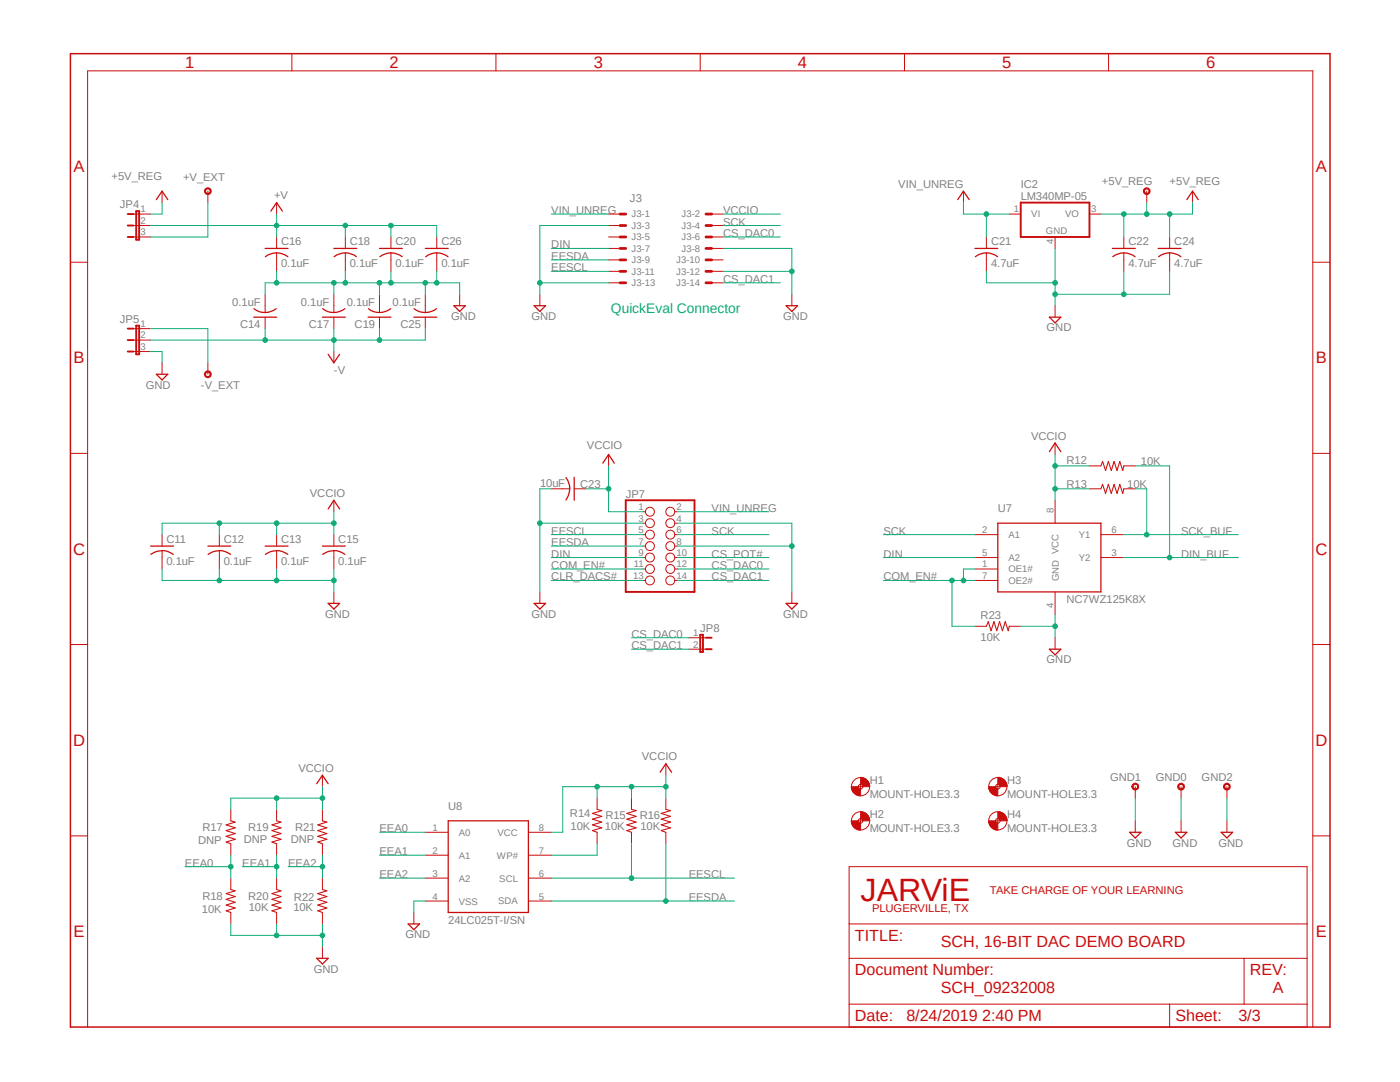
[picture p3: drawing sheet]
<svg xmlns="http://www.w3.org/2000/svg" width="279mm" height="216mm" viewBox="0 0 279 216" stroke-linecap="round" stroke-linejoin="round" font-family="sans-serif">
<path d="M13.6 10.4l252.2 195M265.8 10.4l-252.2 195" fill="none" stroke="#fff" stroke-width=".2"/>
<g fill="none" stroke="#c90d0c" stroke-width=".55">
<path d="M123.7 42.7h1.2M123.7 45h1.2M123.7 47.3h1.2M123.7 49.6h1.2M123.7 51.9h1.2M123.7 54.1h1.2M123.7 56.4h1.2M140.9 42.7h1.1M140.9 45h1.1M140.9 47.3h1.1M140.9 49.6h1.1M140.9 51.9h1.1"/>
<path d="M140.9 54.1h1.1M140.9 56.4h1.1"/>
</g>
<g fill="none" stroke="#c90d0c" stroke-width=".2">
<path d="M58.3 10.7v3.4M99 10.7v3.4M139.7 10.7v3.4M180.5 10.7v3.4M221.2 10.7v3.4M32.3 38.1v2.3M41.5 38.1v2.3M192.3 38.1v2.3M238 38.1v2.3M14.1 52.3h3.4M26.6 42.7h3.5M26.6 45h3.5"/>
<path d="M26.6 47.3h3.5M52.9 58.7v3.7M55.2 40.4v2.3M55.2 47.3v2.3M55.2 50.5v3.6M66.6 58.7v3.7M68.9 47.3v2.3M68.9 50.5v3.6M75.7 58.7v3.7M78 47.3v2.3M78 50.5v3.6M91.7 58.7v2.3"/>
<path d="M107.7 58.7v2.3M121.5 42.7h2.2M121.5 45h2.2M121.5 47.3h2.2M121.5 49.6h2.2M121.5 51.9h2.2M121.5 54.1h2.2M121.5 56.4h2.2M142 42.7h2.3M142 45h2.3M142 47.3h2.3M142 49.6h2.3"/>
<path d="M142 51.9h2.3M142 54.1h2.3M142 56.4h2.3M158 58.7v2.3M196.8 47.3v2.3M196.8 50.5v3.6M201.4 42.7h2.3M210.6 47.3v2.3M217.4 42.7h2.3M224.3 47.3v2.3M224.3 50.5v3.6M262 52.3h3.4"/>
<path d="M26.6 70.1h3.5M26.6 67.9h3.5M26.6 65.6h3.5M32.3 72.4v2.3M52.9 63.3v2.3M66.6 63.3v2.3M66.6 70.1v2.3M75.7 63.3v2.3M210.6 61v2.3M14.1 90.5h3.4M66.6 99.8v2.3M110 97.5h3.7"/>
<path d="M114.6 97.5h2.3M121.5 90.7v2.3M210.6 88.4v2.3M210.6 99.8v4.6M217.4 97.5h2.3M217.4 93h2.3M224.3 97.5h2.3M224.3 93h2.3M262 90.5h3.4M32.3 106.7v2.3M32.3 109.9v3.6M43.8 106.7v2.3"/>
<path d="M43.8 109.9v3.6M55.2 106.7v2.3M55.2 109.9v3.6M66.6 106.7v2.3M66.6 109.9v3.6M66.6 118.1v2.3M107.7 118.1v2.3M128.3 113.5h.5M128.3 115.8h.5M128.3 106.7h.5M128.3 111.3h.5M128.3 102.1h.5"/>
<path d="M128.3 104.4h.5M128.3 109h.5M134.7 113.5h.5M134.7 115.8h.5M134.7 106.7h.5M134.7 111.3h.5M134.7 102.1h.5M134.7 104.4h.5M134.7 109h.5M158 118.1v2.3M194.6 113.5h4.5M194.6 115.8h4.5"/>
<path d="M194.6 106.7h4.5M194.6 111.3h4.5M210.6 118.1v4.6M219.7 106.7h4.6M219.7 111.3h4.6M14.1 128.6h3.4M137.5 127.3h3.4M137.5 129.5h3.4M210.6 127.3v2.2M262 128.6h3.4M64.3 154.7v2.3M119.2 159.3v2.2"/>
<path d="M126 159.3v2.2M132.9 152.4v2.3M132.9 159.3v2.2M14.1 166.8h3.4M46.1 161.5v2.3M46.1 168.4v2.2M46.1 175.2v2.3M55.2 161.5v2.3M55.2 168.4v2.2M55.2 175.2v2.3M64.3 161.5v2.3M64.3 168.4v2.2"/>
<path d="M64.3 175.2v2.3M84.9 166.1h4.6M84.9 170.6h4.6M84.9 175.2h4.6M84.9 179.8h4.6M105.5 166.1h4.5M105.5 170.6h4.5M105.5 175.2h4.5M105.5 179.8h4.5M119.2 166.1v2.3M126 166.1v2.3M132.9 166.1v2.3"/>
<path d="M262 166.8h3.4M46.1 182.1v2.3M55.2 182.1v2.3M64.3 182.1v2.3M64.3 188.9v2.3M82.6 182.1v2.3M17.5 204.9v-190.8h244.5v190.8"/>
<circle cx="129.7" cy="106.7" r=".89"/>
<circle cx="129.7" cy="102.1" r=".89"/>
<circle cx="129.7" cy="109" r=".89"/>
<circle cx="129.7" cy="111.3" r=".89"/>
<circle cx="129.7" cy="104.4" r=".89"/>
<circle cx="129.7" cy="115.8" r=".89"/>
<circle cx="129.7" cy="113.5" r=".89"/>
<circle cx="133.8" cy="102.1" r=".89"/>
<circle cx="133.8" cy="106.7" r=".89"/>
<circle cx="133.8" cy="104.4" r=".89"/>
<circle cx="133.8" cy="109" r=".89"/>
<circle cx="133.8" cy="111.3" r=".89"/>
<circle cx="133.8" cy="113.5" r=".89"/>
<circle cx="133.8" cy="115.8" r=".89"/>
</g>
<path d="M14.1 10.7h251.3v194.2h-251.3z" fill="none" stroke="#c90d0c" stroke-width=".3"/>
<g fill="none" stroke="#c90d0c" stroke-width=".38">
<path d="M25.5 47.3h1.1M25.5 45h1.1M25.5 42.7h1.1M27.2 42.1h.6v5.7h-.6zM203.7 40.4h13.7v6.9h-13.7zM25.5 70.1h1.1M25.5 67.9h1.1M25.5 65.6h1.1M27.2 65h.6v5.7h-.6zM124.9 99.8h13.7v18.3h-13.7zM139.7 126.7h.6v3.4h-.6zM140.9 127.3h1.1"/>
<path d="M140.9 129.5h1.1"/>
</g>
<g fill="none" stroke="#c90d0c" stroke-width=".25">
<path d="M31.2 39.8l1.1-1.7 1.2 1.7M191.1 39.8l1.2-1.7 1.1 1.7M236.9 39.8l1.1-1.7 1.1 1.7M52.9 49.6h4.6M53 51.2a3.7 3.7 0 0 1 4.4 0M54.1 42.1l1.1-1.7 1.1 1.7M66.6 49.6h4.6M66.7 51.2a3.6 3.6 0 0 1 4.4 0M75.7 49.6h4.6M75.8 51.2a3.6 3.6 0 0 1 4.5 0M194.6 49.6h4.5M194.6 51.2a3.6 3.6 0 0 1 4.5 0"/>
<path d="M222 49.6h4.6M222.1 51.2a3.6 3.6 0 0 1 4.4 0M31.2 74.7h2.3l-1.2 1.1zM50.6 63.3h4.6M50.7 61.6a3.6 3.6 0 0 0 4.4 0M64.3 63.3h4.6M64.4 61.6a3.6 3.6 0 0 0 4.4 0M65.5 70.7l1.1 1.7 1.2-1.7M73.4 63.3h4.6M73.5 61.6a3.6 3.6 0 0 0 4.5 0M90.6 61h2.3l-1.2 1.1zM106.6 61h2.3l-1.2 1.1z"/>
<path d="M156.9 61h2.3l-1.2 1.1zM209.4 63.3h2.3l-1.1 1.1zM112.9 95.3a3.7 3.7 0 0 1 0 4.5M114.6 95.2v4.6M120.3 92.4l1.2-1.7 1.1 1.7M209.4 90.1l1.2-1.7 1.1 1.7M30.1 109h4.5M32.3 109.9a4 4 0 0 1 2.3 .7M32.3 109.9a3.6 3.6 0 0 0-2.2 .7M41.5 109h4.6M43.8 109.9a4 4 0 0 1 2.2 .7M43.8 109.9a3.6 3.6 0 0 0-2.3 .7"/>
<path d="M52.9 109h4.6M55.2 109.9a4 4 0 0 1 2.2 .7M55.2 109.9a3.6 3.6 0 0 0-2.2 .7M64.3 109h4.6M65.5 101.6l1.1-1.8 1.2 1.8M66.6 109.9a3.7 3.7 0 0 1 2.2 .7M66.6 109.9a3.6 3.6 0 0 0-2.2 .7M199.1 104.4h20.6v13.7h-20.6zM65.5 120.4h2.3l-1.2 1.1zM106.6 120.4h2.3l-1.2 1.1zM156.9 120.4h2.3l-1.2 1.1zM209.4 129.5h2.3l-1.1 1.2z"/>
<path d="M63.2 156.4l1.1-1.7 1.2 1.7M131.7 154.1l1.2-1.7 1.1 1.7M89.5 163.8h16v18.3h-16zM63.2 191.2h2.3l-1.2 1.2zM81.4 184.4h2.3l-1.1 1.1z"/>
</g>
<path d="M219.7 97.5l.3-.9 .6 1.9 .6-1.9 .6 1.9 .5-1.9 .6 1.9 .6-1.9 .6 1.9 .2-1M219.7 93l.3-.9 .6 1.8 .6-1.8 .6 1.8 .5-1.8 .6 1.8 .6-1.8 .6 1.8 .2-.9M46.1 163.8l.8 .2-1.8 .6 1.8 .6-1.8 .5 1.8 .6-1.8 .6 1.8 .6-1.8 .5 1 .4M46.1 177.5l.8 .3-1.8 .5 1.8 .6-1.8 .6 1.8 .5-1.8 .6 1.8 .6-1.8 .5 1 .4M55.2 163.8l.9 .2-1.8 .6 1.8 .6-1.8 .5 1.8 .6-1.8 .6 1.8 .6-1.8 .5 .9 .4M55.2 177.5l.9 .3-1.8 .5 1.8 .6-1.8 .6 1.8 .5-1.8 .6 1.8 .6-1.8 .5 .9 .4M64.3 163.8l.9 .2-1.8 .6 1.8 .6-1.8 .5 1.8 .6-1.8 .6 1.8 .6-1.8 .5 .9 .4M64.3 177.5l.9 .3-1.8 .5 1.8 .6-1.8 .6 1.8 .5-1.8 .6 1.8 .6-1.8 .5 .9 .4M119.2 161.5l.9 .3-1.9 .5 1.9 .6-1.9 .5 1.9 .6-1.9 .6 1.9 .6-1.9 .5 1 .4M126 161.5l1 .3-1.9 .5 1.9 .6-1.9 .5 1.9 .6-1.9 .6 1.9 .6-1.9 .5 .9 .4M132.9 161.5l.9 .3-1.8 .5 1.8 .6-1.8 .5 1.8 .6-1.8 .6 1.8 .6-1.8 .5 .9 .4" fill="none" stroke="#c90d0c" stroke-width=".21"/>
<path d="M40.9 37.8a.68 .68 0 0 1 1.1-.1 .68 .68 0 0 1-.3 1.1 .68 .68 0 0 1-.9-.7h.2a.46 .46 0 0 1 .6-.4 .46 .46 0 0 1 .3 .6 .46 .46 0 0 1-.7 .2l-.2-.4h-.2z" fill-rule="evenodd" fill="#c90d0c"/>
<path d="M40.9 37.8a.68 .68 0 0 1 1.1-.1 .68 .68 0 0 1-.3 1.1 .68 .68 0 0 1-.9-.7h.2a.46 .46 0 0 1 .6-.4 .46 .46 0 0 1 .3 .6 .46 .46 0 0 1-.7 .2l-.2-.4h-.2zM41.5 72.4v2.3" fill="none" stroke="#c90d0c" stroke-width=".2"/>
<path d="M40.9 74.3a.68 .68 0 0 1 1.1-.1 .68 .68 0 0 1-.3 1.1 .68 .68 0 0 1-.9-.6h.2a.46 .46 0 0 1 .6-.4 .46 .46 0 0 1 .3 .6 .46 .46 0 0 1-.7 .2l-.2-.4h-.2z" fill-rule="evenodd" fill="#c90d0c"/>
<path d="M40.9 74.3a.68 .68 0 0 1 1.1-.1 .68 .68 0 0 1-.3 1.1 .68 .68 0 0 1-.9-.6h.2a.46 .46 0 0 1 .6-.4 .46 .46 0 0 1 .3 .6 .46 .46 0 0 1-.7 .2l-.2-.4h-.2zM226.6 157v2.3" fill="none" stroke="#c90d0c" stroke-width=".2"/>
<path d="M226 156.6a.68 .68 0 0 1 1.1-.1 .68 .68 0 0 1-.3 1 .68 .68 0 0 1-.9-.5h.2a.47 .47 0 0 1 .5-.5 .47 .47 0 0 1 .4 .6 .47 .47 0 0 1-.6 .3l-.3-.4h-.2z" fill-rule="evenodd" fill="#c90d0c"/>
<path d="M226 156.6a.68 .68 0 0 1 1.1-.1 .68 .68 0 0 1-.3 1 .68 .68 0 0 1-.9-.5h.2a.47 .47 0 0 1 .5-.5 .47 .47 0 0 1 .4 .6 .47 .47 0 0 1-.6 .3l-.3-.4h-.2zM235.7 157v2.3" fill="none" stroke="#c90d0c" stroke-width=".2"/>
<path d="M235.1 156.6a.68 .68 0 0 1 1.1-.1 .68 .68 0 0 1-.2 1 .68 .68 0 0 1-1-.5h.2a.47 .47 0 0 1 .5-.5 .47 .47 0 0 1 .5 .5 .47 .47 0 0 1-.5 .4 .47 .47 0 0 1-.5-.4h-.2z" fill-rule="evenodd" fill="#c90d0c"/>
<path d="M235.1 156.6a.68 .68 0 0 1 1.1-.1 .68 .68 0 0 1-.2 1 .68 .68 0 0 1-1-.5h.2a.47 .47 0 0 1 .5-.5 .47 .47 0 0 1 .5 .5 .47 .47 0 0 1-.5 .4 .47 .47 0 0 1-.5-.4h-.2zM244.9 157v2.3" fill="none" stroke="#c90d0c" stroke-width=".2"/>
<path d="M244.3 156.6a.68 .68 0 0 1 1.1-.1 .68 .68 0 0 1-.3 1 .68 .68 0 0 1-.9-.5h.2a.47 .47 0 0 1 .5-.5 .47 .47 0 0 1 .4 .5 .47 .47 0 0 1-.4 .4 .47 .47 0 0 1-.5-.4h-.2z" fill-rule="evenodd" fill="#c90d0c"/>
<path d="M228.9 38.1v2.3M244.3 156.6a.68 .68 0 0 1 1.1-.1 .68 .68 0 0 1-.3 1 .68 .68 0 0 1-.9-.5h.2a.47 .47 0 0 1 .5-.5 .47 .47 0 0 1 .4 .5 .47 .47 0 0 1-.4 .4 .47 .47 0 0 1-.5-.4h-.2z" fill="none" stroke="#c90d0c" stroke-width=".2"/>
<path d="M228.3 37.8a.68 .68 0 0 1 1.1-.1 .68 .68 0 0 1-.3 1.1 .68 .68 0 0 1-.9-.7h.2a.46 .46 0 0 1 .5-.4 .46 .46 0 0 1 .4 .4 .46 .46 0 0 1-.4 .5l-.5-.5h-.2z" fill-rule="evenodd" fill="#c90d0c"/>
<path d="M228.3 37.8a.68 .68 0 0 1 1.1-.1 .68 .68 0 0 1-.3 1.1 .68 .68 0 0 1-.9-.7h.2a.46 .46 0 0 1 .5-.4 .46 .46 0 0 1 .4 .4 .46 .46 0 0 1-.4 .5l-.5-.5h-.2zM226.6 163.8v2.3M235.7 163.8v2.3M244.9 163.8v2.3" fill="none" stroke="#c90d0c" stroke-width=".2"/>
<path d="M225.4 166.1h2.3l-1.1 1.1zM234.6 166.1h2.3l-1.2 1.1zM243.7 166.1h2.3l-1.1 1.1z" fill="none" stroke="#c90d0c" stroke-width=".25"/>
<path d="M171.7 155.1a1.84 1.84 0 0 1 1.9 1.9h-1.4l-.1-.3-.4-.2z" fill-rule="evenodd" fill="#c90d0c"/>
<path d="M171.7 155.1a1.84 1.84 0 0 1 1.9 1.9h-1.4l-.1-.3-.4-.2z" fill="none" stroke="#c90d0c" stroke-width=".2"/>
<path d="M169.9 157h1.4l.2 .4h.2v1.4a1.84 1.84 0 0 1-1.8-1.8z" fill-rule="evenodd" fill="#c90d0c"/>
<g fill="none" stroke="#c90d0c" stroke-width=".2">
<path d="M169.9 157h1.4l.2 .4h.2v1.4a1.84 1.84 0 0 1-1.8-1.8zM171.3 157h.9M171.7 156.5v.9"/>
<circle cx="171.7" cy="157" r="1.82"/>
<circle cx="171.7" cy="157" r=".46"/>
</g>
<path d="M171.7 162a1.84 1.84 0 0 1 1.9 1.8h-1.4l-.1-.2-.4-.2z" fill-rule="evenodd" fill="#c90d0c"/>
<path d="M171.7 162a1.84 1.84 0 0 1 1.9 1.8h-1.4l-.1-.2-.4-.2z" fill="none" stroke="#c90d0c" stroke-width=".2"/>
<path d="M169.9 163.8h1.4v.2l.4 .3v1.4a1.84 1.84 0 0 1-1.8-1.9z" fill-rule="evenodd" fill="#c90d0c"/>
<g fill="none" stroke="#c90d0c" stroke-width=".2">
<path d="M169.9 163.8h1.4v.2l.4 .3v1.4a1.84 1.84 0 0 1-1.8-1.9zM171.3 163.8h.9M171.7 163.4v.9"/>
<circle cx="171.7" cy="163.8" r="1.82"/>
<circle cx="171.7" cy="163.8" r=".46"/>
</g>
<path d="M199.1 155.1a1.84 1.84 0 0 1 1.9 1.9h-1.4v-.3l-.5-.2z" fill-rule="evenodd" fill="#c90d0c"/>
<path d="M199.1 155.1a1.84 1.84 0 0 1 1.9 1.9h-1.4v-.3l-.5-.2z" fill="none" stroke="#c90d0c" stroke-width=".2"/>
<path d="M197.3 157h1.4l.2 .4h.2v1.4a1.84 1.84 0 0 1-1.8-1.8z" fill-rule="evenodd" fill="#c90d0c"/>
<g fill="none" stroke="#c90d0c" stroke-width=".2">
<path d="M197.3 157h1.4l.2 .4h.2v1.4a1.84 1.84 0 0 1-1.8-1.8zM198.7 157h.9M199.1 156.5v.9"/>
<circle cx="199.1" cy="157" r="1.82"/>
<circle cx="199.1" cy="157" r=".46"/>
</g>
<path d="M199.1 162a1.84 1.84 0 0 1 1.9 1.8h-1.4l-.2-.4h-.3z" fill-rule="evenodd" fill="#c90d0c"/>
<path d="M199.1 162a1.84 1.84 0 0 1 1.9 1.8h-1.4l-.2-.4h-.3z" fill="none" stroke="#c90d0c" stroke-width=".2"/>
<path d="M197.3 163.8h1.4l.1 .2 .3 .3v1.4a1.84 1.84 0 0 1-1.8-1.9z" fill-rule="evenodd" fill="#c90d0c"/>
<g fill="none" stroke="#c90d0c" stroke-width=".2">
<path d="M84.9 58.7v3.7M87.2 47.3v2.3M87.2 50.5v3.6M233.4 47.3v2.3M233.4 50.5v3.6M84.9 63.3v2.3M194.6 125h2.2M201.4 125h2.3M169.5 172.9h91.4v32h-91.4zM197.3 163.8h1.4l.1 .2 .3 .3v1.4a1.84 1.84 0 0 1-1.8-1.9zM198.7 163.8h.9M199.1 163.4v.9"/>
<path d="M169.5 191.2h91.4M169.5 184.4h91.4M248.3 191.2v9.2M169.5 200.4h91.4M233.4 200.4v4.5"/>
<circle cx="199.1" cy="163.8" r="1.82"/>
<circle cx="199.1" cy="163.8" r=".46"/>
</g>
<path d="M84.9 49.6h4.6M85 51.2a3.6 3.6 0 0 1 4.4 0M231.1 49.6h4.6M231.2 51.2a3.6 3.6 0 0 1 4.5 0M82.6 63.3h4.6M82.6 61.6a3.7 3.7 0 0 0 4.5 0" fill="none" stroke="#c90d0c" stroke-width=".25"/>
<path d="M196.8 125l.4-1 .6 1.9 .6-1.9 .5 1.9 .6-1.9 .6 1.9 .5-1.9 .6 1.9 .2-.9" fill="none" stroke="#c90d0c" stroke-width=".21"/>
<path d="M196.8 54.1v2.3h13.8M210.6 49.6v11.4" fill="none" stroke="#0dab76" stroke-width=".2"/>
<circle cx="210.6" cy="56.4" r=".46" fill="#0dab76"/>
<g fill="none" stroke="#0dab76" stroke-width=".2">
<path d="M224.3 54.1v4.6h-13.7"/>
<circle cx="210.6" cy="56.4" r=".46"/>
</g>
<circle cx="210.6" cy="58.7" r=".46" fill="#0dab76"/>
<g fill="none" stroke="#0dab76" stroke-width=".2">
<path d="M233.4 54.1v4.6h-9.1"/>
<circle cx="210.6" cy="58.7" r=".46"/>
</g>
<circle cx="224.3" cy="58.7" r=".46" fill="#0dab76"/>
<g fill="none" stroke="#0dab76" stroke-width=".2">
<path d="M30.1 70.1h2.2v2.3M84.9 179.8h-2.3v2.3M46.1 184.4v2.2h18.2M55.2 184.4v2.2M64.3 184.4v4.5"/>
<circle cx="224.3" cy="58.7" r=".46"/>
</g>
<circle cx="55.2" cy="186.6" r=".46" fill="#0dab76"/>
<circle cx="55.2" cy="186.6" r=".46" fill="none" stroke="#0dab76" stroke-width=".2"/>
<circle cx="64.3" cy="186.6" r=".46" fill="#0dab76"/>
<g fill="none" stroke="#0dab76" stroke-width=".2">
<path d="M107.7 56.4h13.8M121.5 45h-13.8v13.7"/>
<circle cx="64.3" cy="186.6" r=".46"/>
</g>
<circle cx="107.7" cy="56.4" r=".46" fill="#0dab76"/>
<g fill="none" stroke="#0dab76" stroke-width=".2">
<path d="M144.3 49.6h13.7v9.1M144.3 54.1h13.7"/>
<circle cx="107.7" cy="56.4" r=".46"/>
</g>
<circle cx="158" cy="54.1" r=".46" fill="#0dab76"/>
<g fill="none" stroke="#0dab76" stroke-width=".2">
<path d="M135.2 104.4h22.8v13.7M135.2 109h22.8"/>
<circle cx="158" cy="54.1" r=".46"/>
</g>
<circle cx="158" cy="109" r=".46" fill="#0dab76"/>
<g fill="none" stroke="#0dab76" stroke-width=".2">
<path d="M203.7 125h6.9M210.6 122.7v4.6"/>
<circle cx="158" cy="109" r=".46"/>
</g>
<circle cx="210.6" cy="125" r=".46" fill="#0dab76"/>
<g fill="none" stroke="#0dab76" stroke-width=".2">
<path d="M55.2 113.5v2.3h11.4M66.6 113.5v4.6"/>
<circle cx="210.6" cy="125" r=".46"/>
</g>
<circle cx="66.6" cy="115.8" r=".46" fill="#0dab76"/>
<g fill="none" stroke="#0dab76" stroke-width=".2">
<path d="M43.8 113.5v2.3h11.4"/>
<circle cx="66.6" cy="115.8" r=".46"/>
</g>
<circle cx="55.2" cy="115.8" r=".46" fill="#0dab76"/>
<g fill="none" stroke="#0dab76" stroke-width=".2">
<path d="M32.3 113.5v2.3h11.5"/>
<circle cx="55.2" cy="115.8" r=".46"/>
</g>
<circle cx="43.8" cy="115.8" r=".46" fill="#0dab76"/>
<g fill="none" stroke="#0dab76" stroke-width=".2">
<path d="M55.2 54.1v2.3M91.7 56.4h-38.8v2.3"/>
<circle cx="43.8" cy="115.8" r=".46"/>
</g>
<circle cx="55.2" cy="56.4" r=".46" fill="#0dab76"/>
<g fill="none" stroke="#0dab76" stroke-width=".2">
<path d="M68.9 54.1v2.3"/>
<circle cx="55.2" cy="56.4" r=".46"/>
</g>
<circle cx="68.9" cy="56.4" r=".46" fill="#0dab76"/>
<g fill="none" stroke="#0dab76" stroke-width=".2">
<path d="M66.6 56.4v2.3"/>
<circle cx="68.9" cy="56.4" r=".46"/>
</g>
<circle cx="66.6" cy="56.4" r=".46" fill="#0dab76"/>
<g fill="none" stroke="#0dab76" stroke-width=".2">
<path d="M75.7 56.4v2.3"/>
<circle cx="66.6" cy="56.4" r=".46"/>
</g>
<circle cx="75.7" cy="56.4" r=".46" fill="#0dab76"/>
<g fill="none" stroke="#0dab76" stroke-width=".2">
<path d="M78 54.1v2.3"/>
<circle cx="75.7" cy="56.4" r=".46"/>
</g>
<circle cx="78" cy="56.4" r=".46" fill="#0dab76"/>
<g fill="none" stroke="#0dab76" stroke-width=".2">
<path d="M84.9 56.4v2.3M91.7 56.4v2.3"/>
<circle cx="78" cy="56.4" r=".46"/>
</g>
<circle cx="84.9" cy="56.4" r=".46" fill="#0dab76"/>
<g fill="none" stroke="#0dab76" stroke-width=".2">
<path d="M87.2 54.1v2.3"/>
<circle cx="84.9" cy="56.4" r=".46"/>
</g>
<circle cx="87.2" cy="56.4" r=".46" fill="#0dab76"/>
<g fill="none" stroke="#0dab76" stroke-width=".2">
<path d="M110 97.5h-2.3v20.6M107.7 104.4h20.6"/>
<circle cx="87.2" cy="56.4" r=".46"/>
</g>
<circle cx="107.7" cy="104.4" r=".46" fill="#0dab76"/>
<g fill="none" stroke="#0dab76" stroke-width=".2">
<path d="M55.2 42.7v4.6M55.2 45h13.7v2.3M226.6 159.3v4.5M235.7 159.3v4.5M244.9 159.3v4.5"/>
<circle cx="107.7" cy="104.4" r=".46"/>
</g>
<circle cx="55.2" cy="45" r=".46" fill="#0dab76"/>
<g fill="none" stroke="#0dab76" stroke-width=".2">
<path d="M68.9 45h9.1"/>
<circle cx="55.2" cy="45" r=".46"/>
</g>
<circle cx="68.9" cy="45" r=".46" fill="#0dab76"/>
<g fill="none" stroke="#0dab76" stroke-width=".2">
<path d="M30.1 45h25.1M78 47.3v-2.3h9.2v2.3"/>
<circle cx="68.9" cy="45" r=".46"/>
</g>
<circle cx="78" cy="45" r=".46" fill="#0dab76"/>
<g fill="none" stroke="#0dab76" stroke-width=".2">
<path d="M52.9 65.6v2.3h13.7M66.6 65.6v4.5"/>
<circle cx="78" cy="45" r=".46"/>
</g>
<circle cx="66.6" cy="67.9" r=".46" fill="#0dab76"/>
<g fill="none" stroke="#0dab76" stroke-width=".2">
<path d="M30.1 67.9h22.8M75.7 65.6v2.3h-9.1"/>
<circle cx="66.6" cy="67.9" r=".46"/>
</g>
<circle cx="52.9" cy="67.9" r=".46" fill="#0dab76"/>
<g fill="none" stroke="#0dab76" stroke-width=".2">
<path d="M84.9 65.6v2.3h-9.2"/>
<circle cx="52.9" cy="67.9" r=".46"/>
</g>
<circle cx="75.7" cy="67.9" r=".46" fill="#0dab76"/>
<g fill="none" stroke="#0dab76" stroke-width=".2">
<path d="M55.2 159.3v2.2M64.3 157v4.5M64.3 159.3h-18.2v2.2"/>
<circle cx="75.7" cy="67.9" r=".46"/>
</g>
<circle cx="55.2" cy="159.3" r=".46" fill="#0dab76"/>
<circle cx="55.2" cy="159.3" r=".46" fill="none" stroke="#0dab76" stroke-width=".2"/>
<circle cx="64.3" cy="159.3" r=".46" fill="#0dab76"/>
<g fill="none" stroke="#0dab76" stroke-width=".2">
<path d="M144.3 42.7h11.4M210.6 90.7v9.1M210.6 93h6.8"/>
<circle cx="64.3" cy="159.3" r=".46"/>
</g>
<circle cx="210.6" cy="93" r=".46" fill="#0dab76"/>
<g fill="none" stroke="#0dab76" stroke-width=".2">
<path d="M210.6 97.5h6.8"/>
<circle cx="210.6" cy="93" r=".46"/>
</g>
<circle cx="210.6" cy="97.5" r=".46" fill="#0dab76"/>
<g fill="none" stroke="#0dab76" stroke-width=".2">
<path d="M116.9 97.5h4.6M121.5 93v9.1"/>
<circle cx="210.6" cy="97.5" r=".46"/>
</g>
<circle cx="121.5" cy="97.5" r=".46" fill="#0dab76"/>
<g fill="none" stroke="#0dab76" stroke-width=".2">
<path d="M66.6 102.1v4.6M66.6 104.4h-11.4v2.3M121.5 102.1h6.8"/>
<circle cx="121.5" cy="97.5" r=".46"/>
</g>
<circle cx="66.6" cy="104.4" r=".46" fill="#0dab76"/>
<g fill="none" stroke="#0dab76" stroke-width=".2">
<path d="M55.2 104.4h-11.4v2.3"/>
<circle cx="66.6" cy="104.4" r=".46"/>
</g>
<circle cx="55.2" cy="104.4" r=".46" fill="#0dab76"/>
<g fill="none" stroke="#0dab76" stroke-width=".2">
<path d="M43.8 104.4h-11.5v2.3"/>
<circle cx="55.2" cy="104.4" r=".46"/>
</g>
<circle cx="43.8" cy="104.4" r=".46" fill="#0dab76"/>
<g fill="none" stroke="#0dab76" stroke-width=".2">
<path d="M132.9 154.7v4.6M132.9 157h-6.9v2.3"/>
<circle cx="43.8" cy="104.4" r=".46"/>
</g>
<circle cx="132.9" cy="157" r=".46" fill="#0dab76"/>
<g fill="none" stroke="#0dab76" stroke-width=".2">
<path d="M126 157h-6.8v2.3"/>
<circle cx="132.9" cy="157" r=".46"/>
</g>
<circle cx="126" cy="157" r=".46" fill="#0dab76"/>
<g fill="none" stroke="#0dab76" stroke-width=".2">
<path d="M119.2 157h-6.9v9.1h-2.3"/>
<circle cx="126" cy="157" r=".46"/>
</g>
<circle cx="119.2" cy="157" r=".46" fill="#0dab76"/>
<g fill="none" stroke="#0dab76" stroke-width=".2">
<path d="M41.5 40.4v6.9h-11.4M30.1 65.6h11.4v6.8M226.6 97.5h2.3v9.2M224.3 106.7h22.8"/>
<circle cx="119.2" cy="157" r=".46"/>
</g>
<circle cx="228.9" cy="106.7" r=".46" fill="#0dab76"/>
<g fill="none" stroke="#0dab76" stroke-width=".2">
<path d="M226.6 93h6.8v18.3M224.3 111.3h22.8"/>
<circle cx="228.9" cy="106.7" r=".46"/>
</g>
<circle cx="233.4" cy="111.3" r=".46" fill="#0dab76"/>
<g fill="none" stroke="#0dab76" stroke-width=".2">
<path d="M110 49.6h11.5M144.3 45h11.4M110 111.3h18.3M135.2 106.7h18.3M176.3 106.7h18.3M176.3 111.3h18.3M36.9 172.9h9.2M46.1 170.6v4.6"/>
<circle cx="233.4" cy="111.3" r=".46"/>
</g>
<circle cx="46.1" cy="172.9" r=".46" fill="#0dab76"/>
<g fill="none" stroke="#0dab76" stroke-width=".2">
<path d="M48.3 172.9h6.9M55.2 170.6v4.6M75.7 166.1h9.2"/>
<circle cx="46.1" cy="172.9" r=".46"/>
</g>
<circle cx="55.2" cy="172.9" r=".46" fill="#0dab76"/>
<g fill="none" stroke="#0dab76" stroke-width=".2">
<path d="M57.5 172.9h6.8M64.3 170.6v4.6M75.7 170.6h9.2"/>
<circle cx="55.2" cy="172.9" r=".46"/>
</g>
<circle cx="64.3" cy="172.9" r=".46" fill="#0dab76"/>
<g fill="none" stroke="#0dab76" stroke-width=".2">
<path d="M75.7 175.2h9.2M110 175.2h36.6M126 168.4v6.8"/>
<circle cx="64.3" cy="172.9" r=".46"/>
</g>
<circle cx="126" cy="175.2" r=".46" fill="#0dab76"/>
<g fill="none" stroke="#0dab76" stroke-width=".2">
<path d="M110 54.1h11.5M110 106.7h18.3M110 179.8h36.6M132.9 168.4v11.4"/>
<circle cx="126" cy="175.2" r=".46"/>
</g>
<circle cx="132.9" cy="179.8" r=".46" fill="#0dab76"/>
<g fill="none" stroke="#0dab76" stroke-width=".2">
<path d="M110 51.9h11.5M144.3 47.3h11.4M144.3 56.4h11.4M224.3 42.7v4.6M238 40.4v2.3h-18.3M110 109h18.3M135.2 113.5h18.3M135.2 115.8h18.3M126 127.3h11.5M126 129.5h11.5M119.2 168.4v2.2h-9.2"/>
<circle cx="132.9" cy="179.8" r=".46"/>
</g>
<circle cx="224.3" cy="42.7" r=".46" fill="#0dab76"/>
<g fill="none" stroke="#0dab76" stroke-width=".2">
<path d="M228.9 40.4v2.3"/>
<circle cx="224.3" cy="42.7" r=".46"/>
</g>
<circle cx="228.9" cy="42.7" r=".46" fill="#0dab76"/>
<g fill="none" stroke="#0dab76" stroke-width=".2">
<path d="M233.4 42.7v4.6"/>
<circle cx="228.9" cy="42.7" r=".46"/>
</g>
<circle cx="233.4" cy="42.7" r=".46" fill="#0dab76"/>
<g fill="none" stroke="#0dab76" stroke-width=".2">
<path d="M32.3 40.4v2.3h-2.2M110 42.7h11.5M192.3 40.4v2.3h9.1M196.8 42.7v4.6"/>
<circle cx="233.4" cy="42.7" r=".46"/>
</g>
<circle cx="196.9" cy="42.7" r=".46" fill="#0dab76"/>
<g fill="none" stroke="#0dab76" stroke-width=".2">
<path d="M110 115.8h18.3M135.2 102.1h18.3M176.3 115.8h18.3M194.6 113.5h-2.3v2.3"/>
<circle cx="196.9" cy="42.7" r=".46"/>
</g>
<circle cx="192.3" cy="115.8" r=".46" fill="#0dab76"/>
<g fill="none" stroke="#0dab76" stroke-width=".2">
<path d="M190 115.8v9.2h4.6"/>
<circle cx="192.3" cy="115.8" r=".46"/>
</g>
<circle cx="190" cy="115.8" r=".46" fill="#0dab76"/>
<g fill="none" stroke="#0dab76" stroke-width=".2">
<path d="M110 113.5h18.3M135.2 111.3h18.3"/>
<circle cx="190" cy="115.8" r=".46"/>
</g>
<text font-size="6.4" fill="#c90d0c" x="171.7" y="179.8">JARViE</text>
<g font-size="3.3" fill="#c90d0c">
<text x="37" y="13.6">1</text>
<text x="77.7" y="13.6">2</text>
<text x="118.5" y="13.6">3</text>
<text x="159.2" y="13.6">4</text>
<text x="200" y="13.6">5</text>
<text x="240.7" y="13.6">6</text>
<text x="14.7" y="34.4">A</text>
<text x="262.6" y="34.4">A</text>
<text x="14.7" y="72.5">B</text>
<text x="262.6" y="72.5">B</text>
<text x="14.6" y="110.7">C</text>
<text x="262.5" y="110.7">C</text>
<text x="14.6" y="148.8">D</text>
<text x="262.5" y="148.8">D</text>
<text x="14.7" y="187">E</text>
<text x="262.6" y="187">E</text>
</g>
<g font-size="3.2" fill="#c90d0c">
<text x="170.6" y="187.8">TITLE:</text>
<text x="187.7" y="188.9">SCH, 16-BIT DAC DEMO BOARD</text>
<text x="170.6" y="194.6">Document Number:</text>
<text x="249.4" y="194.6">REV:</text>
<text x="170.6" y="203.8">Date:</text>
<text x="180.9" y="203.8">8/24/2019 2:40 PM</text>
<text x="187.7" y="198.1">SCH_09232008</text>
<text x="234.6" y="203.8">Sheet:</text>
<text x="247.1" y="203.8">3/3</text>
<text x="254" y="198.1">A</text>
</g>
<text font-size="2.8" fill="#0dab76" x="121.9" y="62.4">QuickEval Connector</text>
<g font-size="2.2" fill="#808080">
<text x="22.3" y="35.9">+5V_REG</text>
<text x="23.9" y="41.6">JP4</text>
<text x="36.5" y="36.1">+V_EXT</text>
<text x="54.7" y="39.8">+V</text>
<text x="125.7" y="40.3">J3</text>
<text x="179.3" y="37.5">VIN_UNREG</text>
<text x="203.7" y="39.8">LM340MP-05</text>
<text x="203.7" y="37.5">IC2</text>
<text x="219.9" y="37">+5V_REG</text>
<text x="233.4" y="37">+5V_REG</text>
<text x="110" y="42.7">VIN_UNREG</text>
<text x="144.3" y="42.7">VCCIO</text>
<text x="144.3" y="45">SCK</text>
<text x="144.3" y="47.3">CS_DAC0</text>
<text x="56.1" y="53.3">0.1uF</text>
<text x="56.1" y="49">C16</text>
<text x="69.8" y="49">C18</text>
<text x="69.8" y="53.3">0.1uF</text>
<text x="79" y="53.3">0.1uF</text>
<text x="79" y="49">C20</text>
<text x="88.1" y="53.3">0.1uF</text>
<text x="88.1" y="49">C26</text>
<text x="110" y="49.6">DIN</text>
<text x="110" y="51.9">EESDA</text>
<text x="197.8" y="53.3">4.7uF</text>
<text x="197.8" y="49">C21</text>
<text x="225.2" y="49">C22</text>
<text x="225.2" y="53.3">4.7uF</text>
<text x="234.4" y="53.3">4.7uF</text>
<text x="234.4" y="49">C24</text>
<text x="110" y="54.1">EESCL</text>
<text x="144.3" y="56.4">CS_DAC1</text>
<text x="23.9" y="64.4">JP5</text>
<text x="46.4" y="61.1">0.1uF</text>
<text x="47.9" y="65.4">C14</text>
<text x="60.1" y="61.1">0.1uF</text>
<text x="61.6" y="65.4">C17</text>
<text x="69.2" y="61.1">0.1uF</text>
<text x="70.8" y="65.4">C19</text>
<text x="78.4" y="61.1">0.1uF</text>
<text x="79.9" y="65.4">C25</text>
<text x="90" y="63.8">GND</text>
<text x="106" y="63.8">GND</text>
<text x="156.3" y="63.8">GND</text>
<text x="208.9" y="66.1">GND</text>
<text x="29.1" y="77.6">GND</text>
<text x="40.1" y="77.7">-V_EXT</text>
<text x="66.6" y="74.7">-V</text>
<text x="117.1" y="89.5">VCCIO</text>
<text x="205.8" y="87.7">VCCIO</text>
<text x="212.9" y="92.5">R12</text>
<text x="227.7" y="92.8">10K</text>
<text x="61.8" y="99.1">VCCIO</text>
<text x="107.8" y="97.2">10uF</text>
<text x="115.8" y="97.5">C23</text>
<text x="124.9" y="99.3">JP7</text>
<text x="212.9" y="97.3">R13</text>
<text x="225" y="97.3">10K</text>
<text x="110" y="106.7">EESCL</text>
<text x="142" y="106.7">SCK</text>
<text x="142" y="102.1">VIN_UNREG</text>
<text x="176.3" y="106.7">SCK</text>
<text x="199.1" y="102.1">U7</text>
<text x="235.7" y="106.7">SCK_BUF</text>
<text x="33.2" y="112.7">0.1uF</text>
<text x="33.2" y="108.4">C11</text>
<text x="44.7" y="112.7">0.1uF</text>
<text x="44.7" y="108.4">C12</text>
<text x="56.1" y="112.7">0.1uF</text>
<text x="56.1" y="108.4">C13</text>
<text x="67.5" y="112.7">0.1uF</text>
<text x="67.5" y="108.4">C15</text>
<text x="110" y="111.3">DIN</text>
<text x="110" y="109">EESDA</text>
<text x="110" y="113.5">COM_EN#</text>
<text x="142" y="113.5">CS_DAC0</text>
<text x="142" y="111.3">CS_POT#</text>
<text x="176.3" y="111.3">DIN</text>
<text x="235.7" y="111.3">DIN_BUF</text>
<text x="110" y="115.8">CLR_DACS#</text>
<text x="142" y="115.8">CS_DAC1</text>
<text x="176.3" y="115.8">COM_EN#</text>
<text x="64.9" y="123.2">GND</text>
<text x="106" y="123.2">GND</text>
<text x="156.3" y="123.2">GND</text>
<text x="195.7" y="123.6">R23</text>
<text x="212.9" y="120.4">NC7WZ125K8X</text>
<text x="126" y="127.3">CS_DAC0</text>
<text x="126" y="129.5">CS_DAC1</text>
<text x="139.7" y="126.1">JP8</text>
<text x="195.7" y="127.9">10K</text>
<text x="208.9" y="132.4">GND</text>
<text x="59.6" y="154">VCCIO</text>
<text x="128.1" y="151.7">VCCIO</text>
<text x="221.5" y="155.8">GND1</text>
<text x="230.7" y="155.8">GND0</text>
<text x="239.8" y="155.8">GND2</text>
<text x="89.5" y="161.5">U8</text>
<text x="173.6" y="159.2">MOUNT-HOLE3.3</text>
<text x="173.6" y="156.4">H1</text>
<text x="201" y="159.2">MOUNT-HOLE3.3</text>
<text x="201" y="156.4">H3</text>
<text x="40.4" y="165.9">R17</text>
<text x="49.5" y="165.9">R19</text>
<text x="58.9" y="165.9">R21</text>
<text x="75.7" y="166.1">EEA0</text>
<text x="113.7" y="163.1">R14</text>
<text x="113.9" y="165.7">10K</text>
<text x="120.7" y="165.7">10K</text>
<text x="120.8" y="163.3">R15</text>
<text x="127.7" y="163.3">R16</text>
<text x="127.8" y="165.7">10K</text>
<text x="173.6" y="166">MOUNT-HOLE3.3</text>
<text x="173.6" y="163.3">H2</text>
<text x="201" y="166">MOUNT-HOLE3.3</text>
<text x="201" y="163.3">H4</text>
<text x="36.9" y="172.9">EEA0</text>
<text x="39.5" y="168.4">DNP</text>
<text x="48.3" y="172.9">EEA1</text>
<text x="48.6" y="168.1">DNP</text>
<text x="57.5" y="172.9">EEA2</text>
<text x="58" y="168.1">DNP</text>
<text x="75.7" y="170.6">EEA1</text>
<text x="224.9" y="169">GND</text>
<text x="234" y="169">GND</text>
<text x="243.2" y="169">GND</text>
<text x="40.4" y="179.6">R18</text>
<text x="49.5" y="179.6">R20</text>
<text x="58.7" y="179.8">R22</text>
<text x="75.7" y="175.2">EEA2</text>
<text x="137.5" y="175.2">EESCL</text>
<text x="137.5" y="179.8">EESDA</text>
<text x="40.3" y="182.1">10K</text>
<text x="49.7" y="181.9">10K</text>
<text x="58.5" y="181.9">10K</text>
<text x="89.5" y="184.4">24LC025T-I/SN</text>
<text x="80.9" y="187.2">GND</text>
<text x="62.6" y="194.1">GND</text>
</g>
<g font-size="2.2" fill="#c90d0c">
<text x="197.6" y="178.4">TAKE CHARGE OF YOUR LEARNING</text>
<text x="174" y="182.1">PLUGERVILLE, TX</text>
</g>
<g font-size="1.9" fill="#808080">
<text x="28.1" y="42.4">1</text>
<text x="28.1" y="44.7">2</text>
<text x="28.1" y="46.9">3</text>
<text x="126" y="43.4">J3-1</text>
<text x="126" y="45.7">J3-3</text>
<text x="126" y="48">J3-5</text>
<text x="136" y="43.4">J3-2</text>
<text x="136" y="45.7">J3-4</text>
<text x="136" y="48">J3-6</text>
<text x="202.4" y="42.4">1</text>
<text x="205.8" y="43.4">VI</text>
<text x="208.7" y="46.6">GND</text>
<text x="212.6" y="43.4">VO</text>
<text x="217.8" y="42.4">3</text>
<text x="126" y="50.2">J3-7</text>
<text x="126" y="52.5">J3-9</text>
<text x="135" y="52.5">J3-10</text>
<text x="136" y="50.2">J3-8</text>
<text x="210.3" y="48.6" transform="rotate(-90 210.3 48.6)">4</text>
<text x="126" y="54.8">J3-11</text>
<text x="126" y="57.1">J3-13</text>
<text x="135" y="57.1">J3-14</text>
<text x="135" y="54.8">J3-12</text>
<text x="28.1" y="65.2">1</text>
<text x="28.1" y="67.5">2</text>
<text x="28.1" y="69.8">3</text>
<text x="127.4" y="101.8">1</text>
<text x="135" y="101.8">2</text>
<text x="127.4" y="104.1">3</text>
<text x="127.4" y="106.4">5</text>
<text x="135" y="104.1">4</text>
<text x="135" y="106.4">6</text>
<text x="196" y="106.4">2</text>
<text x="201.3" y="107.4">A1</text>
<text x="210.3" y="102.3" transform="rotate(-90 210.3 102.3)">8</text>
<text x="215.3" y="107.4">Y1</text>
<text x="221.8" y="106.4">6</text>
<text x="126.5" y="113.2">11</text>
<text x="127.4" y="108.7">7</text>
<text x="127.4" y="111">9</text>
<text x="135" y="113.2">12</text>
<text x="135" y="108.7">8</text>
<text x="135" y="111">10</text>
<text x="196" y="111">5</text>
<text x="196" y="113.2">1</text>
<text x="201.3" y="111.9">A2</text>
<text x="215.3" y="111.9">Y2</text>
<text x="221.8" y="111">3</text>
<text x="126.4" y="115.5">13</text>
<text x="135" y="115.5">14</text>
<text x="196" y="115.5">7</text>
<text x="201.3" y="114.2">OE1#</text>
<text x="201.3" y="116.5">OE2#</text>
<text x="211.3" y="116" transform="rotate(-90 211.3 116)">GND VCC</text>
<text x="210.3" y="121.3" transform="rotate(-90 210.3 121.3)">4</text>
<text x="138.3" y="126.9">1</text>
<text x="138.3" y="129.2">2</text>
<text x="86.3" y="165.8">1</text>
<text x="91.6" y="166.8">A0</text>
<text x="99.3" y="166.8">VCC</text>
<text x="107.6" y="165.8">8</text>
<text x="86.3" y="170.3">2</text>
<text x="91.6" y="171.4">A1</text>
<text x="99.2" y="171.3">WP#</text>
<text x="107.6" y="170.3">7</text>
<text x="86.3" y="174.9">3</text>
<text x="86.3" y="179.5">4</text>
<text x="91.6" y="175.9">A2</text>
<text x="99.7" y="175.9">SCL</text>
<text x="107.6" y="179.5">5</text>
<text x="107.6" y="174.9">6</text>
<text x="91.6" y="180.5">VSS</text>
<text x="99.4" y="180.5">SDA</text>
</g>
</svg>
